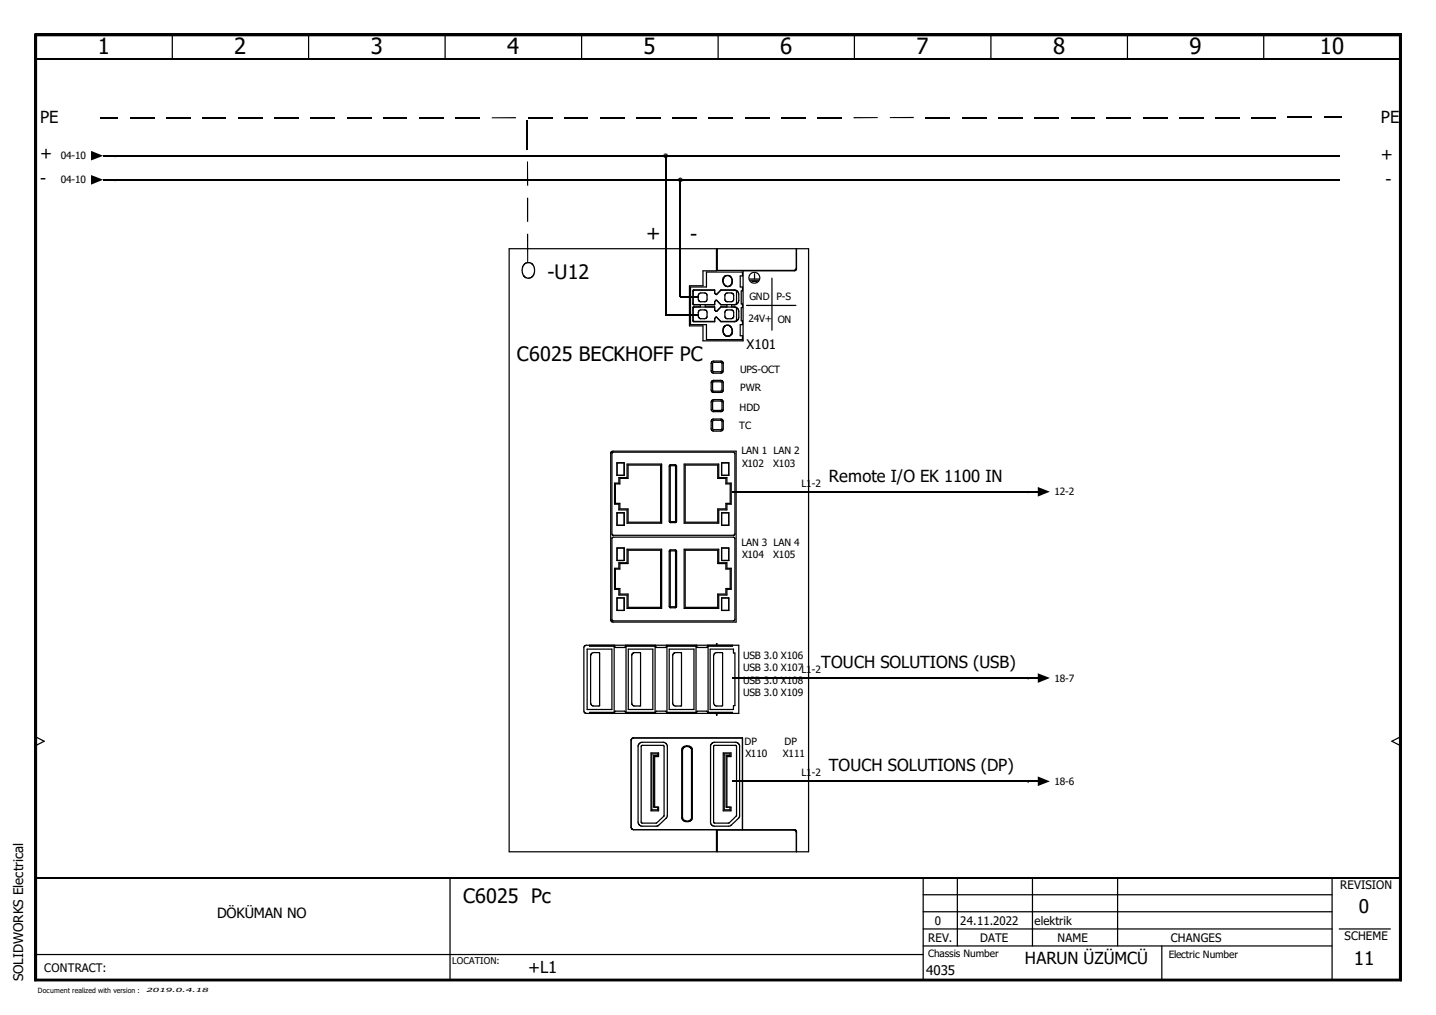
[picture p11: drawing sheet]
<svg xmlns="http://www.w3.org/2000/svg" width="297mm" height="210mm" viewBox="0 0 297 210" stroke-linecap="round" stroke-linejoin="round" font-family="sans-serif">
<path d="M0 0h297v209.9h-297z" fill="none" stroke="#fff" stroke-width=".21"/>
<g fill="none" stroke="#000" stroke-width=".25">
<path d="M35.6 7.2v4.9M63.8 7.2v4.9M92.1 7.2v4.9M120.3 7.2v4.9M148.5 7.2v4.9M176.7 7.2v4.9M205 7.2v4.9M233.2 7.2v4.9M261.4 7.2v4.9M20.8 24.4h3.6M21.3 37.2h255.9M21.3 32.2h255.9"/>
<path d="M23.8 32.2h.1M23.8 37.2h.1M26.9 24.4h5M34.4 24.4h5M41.9 24.4h4.9M49.3 24.4h5M56.8 24.4h5M64.3 24.4h5M71.8 24.4h5M79.3 24.4h4.9M86.7 24.4h5M101.7 24.3h5"/>
<path d="M109.1 24.8v6.1M109.1 33.4v5M109.2 24.3h5M116.7 24.3h5M124.2 24.3h5M131.7 24.3h4.9M137.7 32.2v32.9h6.8M139.1 24.3h5M140.8 37.4v24M146.6 24.3h5M154.1 24.3h5M161.6 24.3h5"/>
<path d="M169.1 24.3h5M176.6 24.3h5M184.1 24.3h4.9M191.5 24.3h5M199 24.3h5M206.5 24.3h5M214 24.3h5M221.5 24.3h4.9M228.9 24.3h5M236.4 24.3h5M243.9 24.3h5M251.4 24.3h5"/>
<path d="M258.9 24.3h5M273.9 24.3h3.6M108.5 54.6l.3-.2 .8-.1 .6 .4 .3 .5 .1 1.1-.2 .4-.2 .4-.5 .4-.9-.1-.6-.5-.2-1.1 .1-.6zM109.1 40.9v5M109.1 48.3v6.1M142.8 59.4h3.3v-3.1h7.5v.8h-.5v2.3h.5v.8h-.3v2.7h.3v.7h-.3v2.7h.3v.8h-.5v2.3h.5v.8h-7.5v-3.1h-3.3zM149.6 57.4l.6-.4h.6l.4 .2 .3 1-.2 .6-.3 .3-.5 .2-.6-.4-.4-.8zM149.9 57.2l.3-.2h.6l.4 .3 .2 .6-.2 .9a.93 .93 0 0 1-1.2 .3 .93 .93 0 0 1-.4-1.1zM155.1 57.7h1.9M155.2 58h1.7M155.5 58.2h1.1M156.1 56.6v1.1"/>
<path d="M159.7 57.5v10.8M164.7 51.4v4.2l-.4 .3h-15.9v-4.5h18.9v124.7h-18.9v-4.4h15.9l.4 .3v4.1M164.8 51.4v4.3l-.4 .3h-10.7v14.5h-5.4M145.9 63h1.9v-.6l.4-.3 .9 .9h1.3v.5h-1.3l-.9 .9h-.1l-.3-.3v-.6h-1.9zM147.4 75.2v1.5M147.4 79.2v1.4M147.6 79h1.5M147.6 76.9h1.5M147.6 74.9h1.5M147.8 60h-4.3l-.1 .2v2.7l.1 .1h4.3M147.8 63.5h-4.3l-.1 .1 .1 2.9h4.3M148.2 78.7h-.8l-.3 .3 .1 1.9 .3 .3h.7"/>
<path d="M148.2 74.7h-.8l-.3 .4 .1 1.9 .3 .2h.7M148.2 70.5h-2.8v-3.1h-2.8v-8.3h2.8v-3.1h2.8v-4.6h-42.9v124.7h42.9v-4.5M148.2 60.9l.9-1h2.9l.6 .4 .2 .5v1.4l-.2 .6-.5 .2h-.8v.5h.9l.5 .5 .1 1.7-.2 .5-.6 .3h-2.9l-.9-.9M148.2 60.9l-.4-.3v-.7l-4.5 .1v2.9l1.6 .1v.5h-1.6v3h4.5v-.6l.4-.3M148.2 60.9l.9-.9h3l.3 .2-.1 2.7-.3 .1h-2.9M148.3 74.7h1l.3 .3v1.9l-.4 .3h-.9M148.3 78.7h.9l.4 .3-.1 2-.2 .2h-1M149.1 63.5h2.9l.3 .1 .1 2.7-.3 .2h-3l-.9-.9M149.3 75.2v1.5M149.3 79.2v1.4M149.9 67.5l.2-.2 .5-.1 .7 .5 .1 1.1-.4 .6-.8 .1-.4-.4-.2-1zM149.9 67.4l.8-.1 .6 .5 .2 1-.5 .6-.8 .1-.5-.5-.2-.9z"/>
<path d="M154.4 63.2h10.2M126.7 93.6h25.1l.2 .1v16.9l-.2 .1h-25.1l-.1-.2zM127.6 95.7h1.5v2.6h-1.5zM129.7 96h7.2v12.2h-7.2v-2.7h-1.7v-1.2h-.9v-4.4h.9v-1.1h1.7zM129.9 96.2h6.7v11.8h-6.7v-2.8h-1.7v-1.1h-.9v-4h.9v-1.2h1.7zM138.5 96.2l1.2-.1 .3 .3v11.4l-.3 .3h-1.1l-.2-.3zM138.7 96.3l1 .1v11.5l-1.1-.1zM141.5 96h7.2v2.8h1.7v1.1h.9v4.4h-.9v1.2h-1.7v2.7h-7.2zM141.7 96.2h6.8v2.7h1.7v1.2h.8v4h-.8v1.1h-1.7v2.8h-6.8zM147.1 93.3h-20.5l-.3 .3 .1 34.8 .3 .3h20.4M147.2 93.3h5.1v35.4h-5.1M147.4 83.1v1.6"/>
<path d="M147.4 87.2v1.4M147.6 88.9h1.5M147.6 86.9h1.5M147.6 84.9h1.5M147.6 82.9h1.5M147.6 80.9h1.5M148.2 86.7h-.8l-.3 .3 .1 1.9 .3 .3h.7M148.2 82.6l-.8 .1-.3 .4v1.8l.3 .2h.8M148.3 82.6l1 .1 .3 .3-.1 2-.2 .1h-1M148.3 86.7h1l.3 .3-.1 1.9-.3 .3h-.9M149.3 95.7h1.4v2.6h-1.4zM149.3 83.1v1.6"/>
<path d="M149.3 87.2v1.4M126.6 111.2l.2-.1 25.1 .1 .1 17.1-.2 .1h-25.1l-.1-.1zM127.6 113.3h1.5v2.6h-1.5zM127.6 106h1.5v2.6h-1.5zM129.7 113.6h7.2v12.2h-7.2v-2.7h-1.7v-1.2h-.9v-4.4h.9v-1.1h1.7zM129.9 113.8h6.7v11.8h-6.7v-2.7h-1.7v-1.2h-.9v-4h.9v-1.2h1.7zM138.5 113.8l1.2-.1 .3 .3v11.4l-.3 .3h-1.1l-.2-.3zM138.6 114h1.1v11.5l-1.1-.1zM141.5 113.6h7.2v2.8h1.7v1.1h.9v4.4h-.9v1.2h-1.7v2.7h-7.2zM141.7 113.8h6.8v2.7h1.7v1.2h.8v4h-.8v1.2h-1.7v2.7h-6.8zM149.3 106h1.4v2.6h-1.4zM149.3 113.3h1.4v2.6h-1.4z"/>
<path d="M151.4 101.7h63.3M212.7 101.7h.1M120.9 133.6l.3-.2h27v-.3l.1 .3h4.5v14.1h-4.5l-.1 .4v-.4h-27.1l-.3-.3v-13.4zM121.5 134.2h5.1v12.5h-5.1zM122 133.4v.2h5v13.7h-5v.2M122.3 135.3l.3-.3h1.4l-.1 11h-1.3l-.4-.5zM127.1 133.4l.2 .5h1.9l.2-.1v-.4M127.6 123.7h1.5v2.5h-1.5zM129.5 133.6h6v13.7h-6zM130 134.2h5v12.5h-5zM130.8 135.2l.3-.2h1.4v11h-1.4l-.4-.4zM135.6 133.4v.4l.2 .1h1.9l.2-.5"/>
<path d="M138 133.6h6v13.7h-6zM138.4 134.2h5.1v12.5h-5.1zM139.3 135.1l.3-.1h1.4l-.1 11h-1.3l-.5-.5v-10.1zM144.1 133.4l.1 .5h2l.2-.1v-.4M146.9 134.2h4.8v.8h.3v10.9h-.3v.8h-4.8zM147.8 135.2l.3-.2h1.4l-.1 11h-1.3l-.4-.2-.1-.4v-9.8zM149.3 123.7h1.4v2.5h-1.4zM151.5 133.4v.2h-5v13.7h5v.2M7.4 152.4l1.7 .9-1.7 .9M127.1 147.5l.2-.4h1.9l.2 .1v.3M132.2 153.8l.5-.3h4.6l.6 .3 .1 .5v14.4l-.2 .5-1.9 1.7h-3.3l-.5-.4-.1-.3v-16zM132.7 154.2l4.5-.1 .2 .2v14.4l-1.6 1.5h-3l-.2-.1z"/>
<path d="M135.6 147.5v-.3l.2-.1h1.9l.2 .4M141.2 154.6l.3-.3 .7-.1 .7 .2 .3 .5v14.4l-.3 .4-.5 .2-1-.1-.4-.6v-14.2zM141.3 154.6l.5-.2h.6l.3 .1 .3 .4v14.3l-.2 .4-.5 .2-.8-.2-.3-.5v-14zM144.1 147.5l.1-.4h2l.2 .1v.3M147.2 153.7l.5-.2h4.6l.3 .1 .4 .5v14.8l-1.8 1.8-.3 .2h-3.3l-.4-.3-.2-.4v-16.1zM147.6 154.3l.2-.2h4.4l.2 .2v14.4l-1.7 1.5h-3l-.1-.1zM148.2 152.6h-17.3l-.2 .1-.1 .3v18.3l.4 .3h33.5l.3 .3v4.2M148.3 152.6h5.3v19M151.4 140.2h63.3M212.7 140.2h.1M289.6 152.4l-1.7 .9 1.7 .9M135.4 166.9v-10.4h.8v-.8h-1.5v12h1.5v-.8h-1v-10.6h.9v-.4h-1.3v11.6h1.3v-.6"/>
<path d="M150.4 166.9v-10.4h.8v-.8h-1.6v12h1.6v-.8h-1v-10.6h.8v-.4h-1.2v11.6h1.2v-.6M151.4 161.6h63.3M212.7 161.6h.1M7.4 197.4h183.6M93.1 181.5v21.2M191 195.6h84.5M191 181.5v21.2M191 192.1h84.5M191 188.6h84.5M191 185h84.5M198 181.5v14.1M213.6 181.5v14.1"/>
<path d="M231.2 181.5v14.1M240.3 195.6v7.1M275.5 181.5v21.2M277 192.1h10.6"/>
<circle cx="145.4" cy="61.4" r="1.03"/>
<circle cx="145.4" cy="65" r="1.04"/>
<circle cx="150.8" cy="65" r="1.03"/>
<circle cx="150.9" cy="61.5" r="1.04"/>
</g>
<path d="M7.2 7.2h282.6M7.2 202.7h282.6" fill="none" stroke="#000" stroke-width=".38"/>
<g fill="#000">
<path d="M7.2 7l.4 .4zM289.8 7l-.3 .4zM18.8 31.2l2.5 1-2.5 1zM18.8 36.2l2.5 1-2.5 1zM137.2 32.2l.5 .1-.4 .3zM137.3 31.8l.3 .4h-.4zM137.3 32.6l.4-.3v.4zM137.3 31.8l.4-.1v.5zM137.7 32.3l.3 .3-.3 .1zM137.7 31.7l.3 .1-.3 .4zM137.7 32.3l.5-.1-.2 .4zM137.7 32.2l.3-.4 .2 .4z"/>
<path d="M140.2 37.2h.5l-.3 .3zM140.4 36.8l.3 .4h-.5zM140.7 37.2l.1 .5-.4-.2zM140.4 36.8l.4-.1v.4zM140.8 37.2l.3 .3-.3 .2zM140.8 36.7l.3 .1-.3 .4zM140.8 37.2h.4l-.1 .3zM140.8 37.2l.3-.4 .1 .4zM214.7 100.7l2.5 1-2.5 1zM214.7 139.2l2.5 1-2.5 1zM214.7 160.6l2.5 1-2.5 1zM7.6 202.5l-.4 .4z"/>
<path d="M289.5 202.5l.3 .4z"/>
<path d="M155.1 56.6a1.26 1.26 0 0 1 2 .2 1.26 1.26 0 0 1-.7 1.9 1.26 1.26 0 0 1-1.6-1.3h.2a1.01 1.01 0 0 0 1.4 1 1.01 1.01 0 0 0 .4-1.6 1.01 1.01 0 0 0-1.7 .3l-.1 .3h-.2z" fill-rule="evenodd"/>
<path d="M147.3 76.7h.2l.1 .3z" fill-rule="evenodd"/>
<path d="M147.3 79l.3-.2-.1 .4h-.2z" fill-rule="evenodd"/>
<path d="M147.3 75l.3-.2-.1 .4h-.2z" fill-rule="evenodd"/>
<path d="M149.1 76.8l.4-.1-.2 .3h-.2z" fill-rule="evenodd"/>
<path d="M149.1 78.8l.2 .1 .2 .3-.4-.1z" fill-rule="evenodd"/>
<path d="M149.1 74.8l.4 .4h-.3z" fill-rule="evenodd"/>
<path d="M147.3 88.6h.2l.1 .4z" fill-rule="evenodd"/>
<path d="M147.3 84.7h.2l.1 .3z" fill-rule="evenodd"/>
<path d="M147.3 80.6h.2l.1 .4z" fill-rule="evenodd"/>
<path d="M147.3 87h.2v.2h-.2z" fill-rule="evenodd"/>
<path d="M147.3 87l.3-.2-.1 .4h-.2z" fill-rule="evenodd"/>
<path d="M147.3 83l.3-.2-.1 .3h-.2z" fill-rule="evenodd"/>
<path d="M149.1 88.7l.4-.1-.2 .3-.2 .1z" fill-rule="evenodd"/>
<path d="M149.1 84.8l.4-.1-.2 .3h-.2z" fill-rule="evenodd"/>
<path d="M149.1 80.8l.4-.2-.2 .4h-.2z" fill-rule="evenodd"/>
<path d="M149.1 86.8l.3 .2 .1 .2h-.3z" fill-rule="evenodd"/>
<path d="M149.3 87h.1v.2h-.1z" fill-rule="evenodd"/>
<path d="M149.1 82.8h.2l.2 .3h-.4z" fill-rule="evenodd"/>
<circle cx="147.4" cy="76.7" r=".12"/>
<circle cx="147.4" cy="79.2" r=".12"/>
<circle cx="147.4" cy="75.2" r=".12"/>
<circle cx="147.6" cy="74.9" r=".12"/>
<circle cx="147.6" cy="79" r=".12"/>
<circle cx="147.6" cy="76.9" r=".12"/>
<circle cx="149.1" cy="79" r=".12"/>
<circle cx="149.1" cy="74.9" r=".12"/>
<circle cx="149.1" cy="76.9" r=".12"/>
<circle cx="149.4" cy="75.2" r=".12"/>
<circle cx="149.4" cy="76.7" r=".12"/>
<circle cx="149.4" cy="79.2" r=".12"/>
<circle cx="147.4" cy="80.6" r=".12"/>
<circle cx="147.4" cy="83.1" r=".12"/>
<circle cx="147.4" cy="84.7" r=".12"/>
<circle cx="147.4" cy="88.6" r=".12"/>
<circle cx="147.6" cy="86.9" r=".12"/>
<circle cx="147.6" cy="82.9" r=".12"/>
<circle cx="147.6" cy="84.9" r=".12"/>
<circle cx="147.6" cy="88.9" r=".12"/>
<circle cx="147.6" cy="80.9" r=".12"/>
<circle cx="149.1" cy="84.9" r=".12"/>
<circle cx="149.1" cy="88.9" r=".12"/>
<circle cx="149.1" cy="80.9" r=".12"/>
<circle cx="149.1" cy="82.9" r=".12"/>
<circle cx="149.1" cy="86.9" r=".12"/>
<circle cx="149.4" cy="83.1" r=".12"/>
<circle cx="149.4" cy="80.6" r=".12"/>
<circle cx="149.4" cy="84.7" r=".12"/>
<circle cx="149.4" cy="88.6" r=".12"/>
</g>
<g fill="none" stroke="#000" stroke-width=".21">
<path d="M7.2 7l.4 .4zM7.2 7h282.6zM7.2 7v195.9zM7.2 7h282.6v195.9h-282.6zM7.6 7.4h281.9zM7.6 7.4v195.1zM7.6 7.4h281.9v195.1h-281.9zM289.5 7.4v195.1zM289.8 7l-.3 .4zM289.8 7v195.9zM94.2 24.4h5M266.4 24.3h5"/>
<path d="M140.8 61.4h3.7M7.2 202.9h282.6zM7.6 202.5l-.4 .4zM7.6 202.5h281.9zM289.5 202.5l.3 .4z"/>
</g>
<path d="M7.4 7v195.9M7.4 12.1h282.2M289.6 7v195.9M7.4 181.5h282.2" fill="none" stroke="#000" stroke-width=".34"/>
<g font-size="4.6">
<text x="20.2" y="11.3">1</text>
<text x="48.5" y="11.3">2</text>
<text x="76.7" y="11.3">3</text>
<text x="104.9" y="11.3">4</text>
<text x="133.1" y="11.3">5</text>
<text x="161.4" y="11.3">6</text>
<text x="189.6" y="11.3">7</text>
<text x="217.8" y="11.3">8</text>
<text x="246" y="11.3">9</text>
<text x="273" y="11.3">10</text>
</g>
<g font-size="4.1">
<text x="133.7" y="49.6">+</text>
<text x="142.7" y="49.8">-</text>
<text x="113.2" y="57.7">-U12</text>
<text x="106.9" y="74.7">C6025 BECKHOFF PC</text>
<text x="95.8" y="186.7">C6025 Pc</text>
</g>
<g font-size="3.9">
<text x="281.1" y="188.8">0</text>
<text x="280" y="199.5">11</text>
</g>
<g font-size="3.4">
<text x="8.3" y="25.5">PE</text>
<text x="285.6" y="25.5">PE</text>
<text x="8.3" y="33">+</text>
<text x="285.6" y="33.1">+</text>
<text x="8.3" y="38">-</text>
<text x="286.6" y="38.3">-</text>
<text x="171.4" y="99.6">Remote I/O EK 1100 IN</text>
<text x="169.9" y="138.1">TOUCH SOLUTIONS (USB)</text>
<text x="171.4" y="159.5">TOUCH SOLUTIONS (DP)</text>
<text x="109.3" y="201.1">+L1</text>
<text x="212" y="199.4">HARUN ÜZÜMCÜ</text>
</g>
<text font-size="2.9" x="44.9" y="189.8">DÖKÜMAN NO</text>
<g font-size="2.7">
<text x="154.4" y="72.1">X101</text>
<text x="4.8" y="202.9" transform="rotate(-90 4.8 202.9)">SOLIDWORKS Electrical</text>
<text x="191.6" y="201.5">4035</text>
</g>
<g font-size="2.4">
<text x="277.2" y="183.9">REVISION</text>
<text x="193.4" y="191.3">0</text>
<text x="198.6" y="191.3">24.11.2022</text>
<text x="214" y="191.3">elektrik</text>
<text x="192" y="194.7">REV.</text>
<text x="202.7" y="194.7">DATE</text>
<text x="218.8" y="194.7">NAME</text>
<text x="242.2" y="194.7">CHANGES</text>
<text x="278.1" y="194.4">SCHEME</text>
<text x="9.1" y="200.9">CONTRACT:</text>
</g>
<g font-size="2.1">
<text x="12.6" y="32.9">04-10</text>
<text x="12.6" y="37.9">04-10</text>
<text x="155" y="62">GND</text>
<text x="160.6" y="62.1">P-S</text>
<text x="154.8" y="66.7">24V+</text>
<text x="160.9" y="66.8">ON</text>
<text x="153.1" y="77.1">UPS-OCT</text>
<text x="153.1" y="80.9">PWR</text>
<text x="152.9" y="88.7">TC</text>
<text x="153" y="84.9">HDD</text>
<text x="153.4" y="93.9">LAN 1 LAN 2</text>
<text x="153.5" y="96.5">X102</text>
<text x="159.9" y="96.5">X103</text>
<text x="165.8" y="100.7">L1-2</text>
<text x="218.1" y="102.4">12-2</text>
<text x="153.4" y="112.9">LAN 3 LAN 4</text>
<text x="153.5" y="115.5">X104</text>
<text x="159.9" y="115.5">X105</text>
<text x="153.7" y="136.3">USB 3.0 X106</text>
<text x="153.7" y="138.9">USB 3.0 X107L1-2</text>
<text x="153.7" y="141.4">USB 3.0 X108</text>
<text x="153.7" y="143.9">USB 3.0 X109</text>
<text x="218.1" y="141">18-7</text>
<text x="154" y="154.1">DP</text>
<text x="162.3" y="154.1">DP</text>
<text x="154.2" y="156.6">X110</text>
<text x="161.9" y="156.6">X111</text>
<text x="165.8" y="160.6">L1-2</text>
<text x="218.1" y="162.3">18-6</text>
<text x="192" y="198">Chassis Number</text>
<text x="241.8" y="198.1">Electric Number</text>
</g>
<text font-size="1.9" x="93.5" y="199.3">LOCATION:</text>
<text font-size="1.5" x="7.8" y="205.3">Document realized with version :</text>
<text font-size="1.2" x="30.3" y="205.2">2019.0.4.18</text>
</svg>
